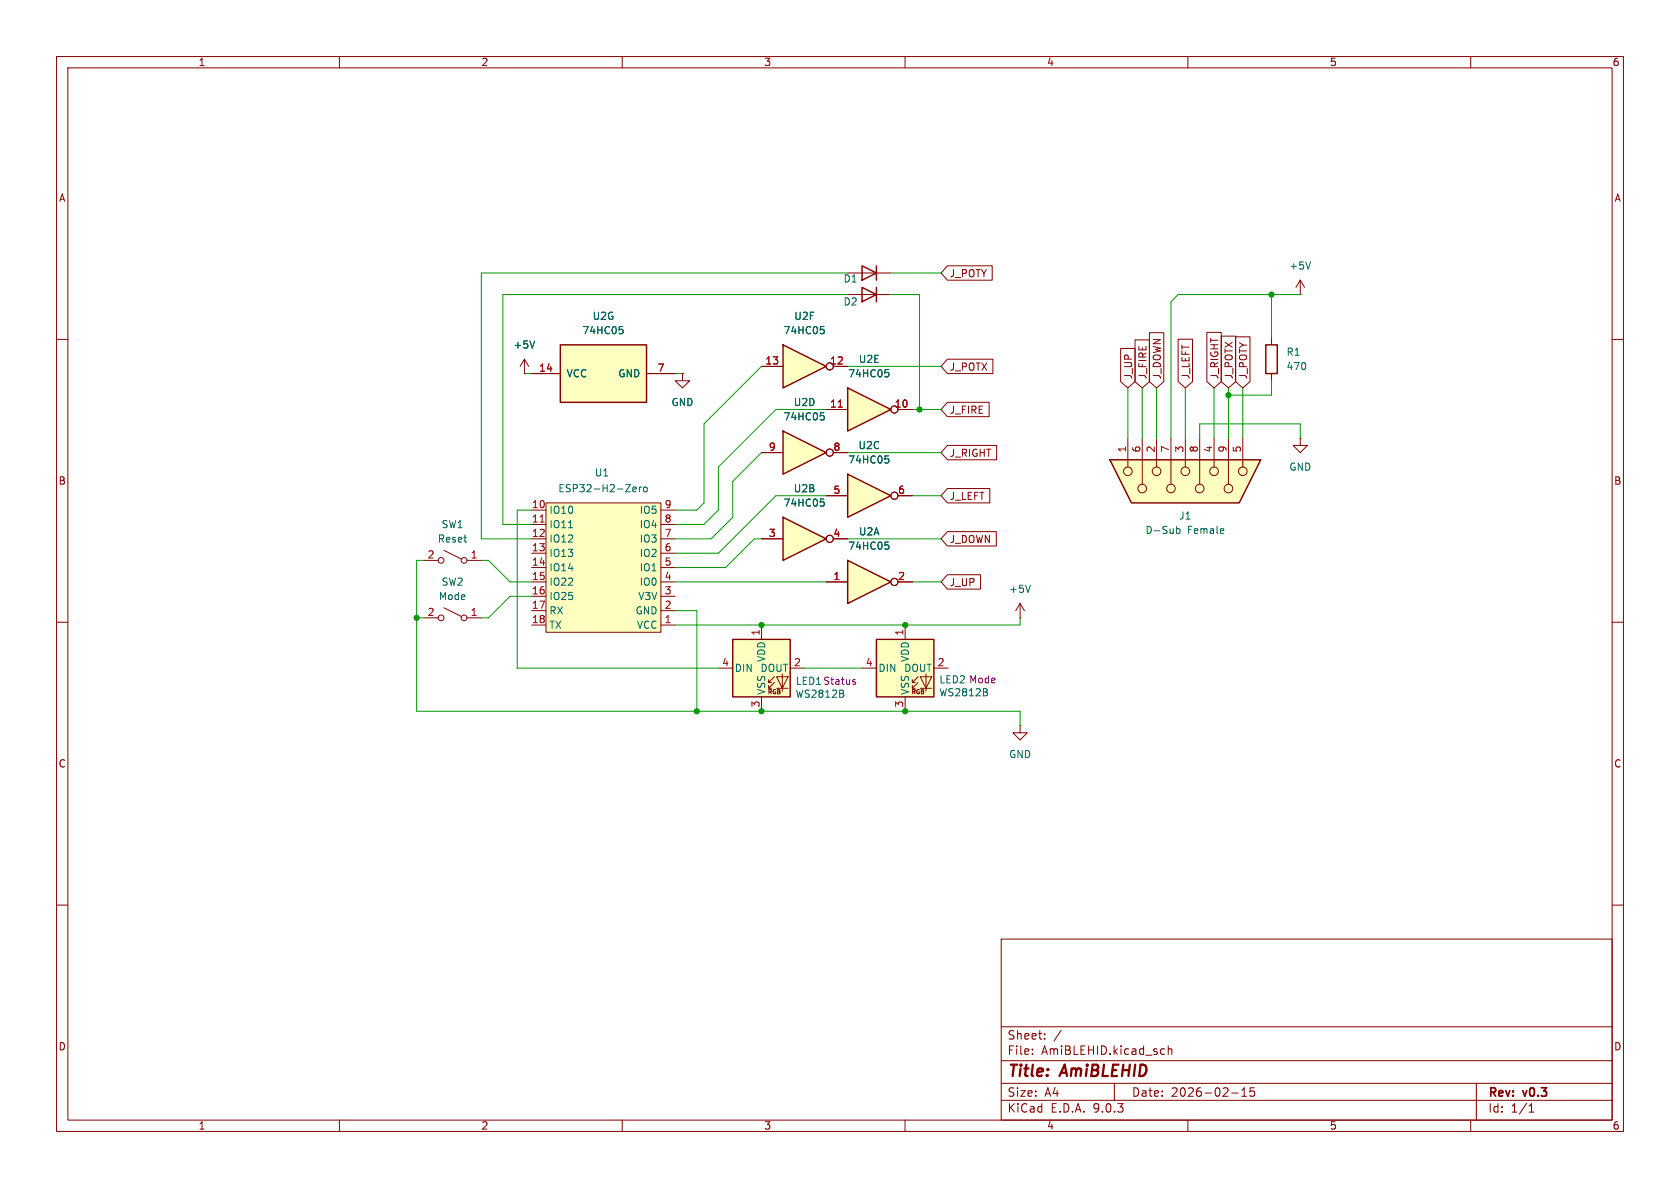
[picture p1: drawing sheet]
<svg xmlns="http://www.w3.org/2000/svg" width="297mm" height="210mm" viewBox="0 0 297 210" stroke-linecap="round" stroke-linejoin="round" font-family="sans-serif">
<g fill="none" stroke="#840000" stroke-width=".18">
<path d="M10 10h277v190h-277zM12 12h273v186h-273zM60 10v2M110 10v2M160 10v2M210 10v2M260 10v2M229.9 52.1h.1M229.9 49.5l-.8 1.3M229.9 49.5l.7 1.3M229.9 49.5v2.6M10 60h2"/>
<path d="M285 60h2M10 110h2M285 110h2M10 160h2M177 166h108v32h-108zM285 160h2M60 198v2M110 198v2M160 198v2M177 194.5h108M177 191.5h108M177 187.5h108"/>
<path d="M177 181.5h108M182.5 186.3v.1M182.5 185.5v.1M184.7 183.6v.1M184.7 182.8v.1M187.6 182.1l-1.3 2M197 191.5v3M205.5 185.4l.4 .1M205.9 186.3l-.4 .1M206.5 185.5l.2-.1 .4 .1 .1 .9M206.5 184.9v1.5M210 198v2"/>
<path d="M217.7 193.2h1.2M219.5 193.8h.9M219.5 192.7l.5-.4v1.5M221.7 192.3h-.7v.7l.2-.1h.5l.1 .3-.1 .5-.2 .1-.5-.1M260 198v2M261 191.5v6.5M270.3 196.6h.9M270.3 195.5l.4-.4v1.5"/>
</g>
<path d="M231.7 46.3l-.4 1.3" fill="none" stroke="#006464" stroke-width=".18"/>
<path d="M138.4 76.2l7.6 3.8-7.6 3.8z" fill="#ffffc2"/>
<path d="M138.4 76.2l7.6 3.8-7.6 3.8z" fill="none" stroke="#840000" stroke-width=".25"/>
<g fill="none" stroke="#840000" stroke-width=".18">
<path d="M134.6 80h3.8M147.3 80h2.6"/>
<circle cx="146.7" cy="80" r=".63"/>
</g>
<path d="M145.1 73h.6M145.2 73.5h.3l.2 .2-.1 .5h-.4" fill="none" stroke="#006464" stroke-width=".18"/>
<path d="M196.2 81.3h26.7l-3.8 7.6h-19.1z" fill="#ffffc2"/>
<path d="M196.2 81.3h26.7l-3.8 7.6h-19.1z" fill="none" stroke="#840000" stroke-width=".25"/>
<g fill="none" stroke="#840000" stroke-width=".18">
<path d="M199.4 77.5v5.1M201.9 77.5v8.1M204.5 77.5v5.1M207 77.5v8.1M209.5 77.5v5.1M212.1 77.5v8.1M214.6 77.5v5.1M217.2 77.5v8.1M219.7 77.5v5.1"/>
<circle cx="199.4" cy="83.3" r=".76"/>
<circle cx="201.9" cy="86.4" r=".76"/>
<circle cx="204.5" cy="83.3" r=".76"/>
<circle cx="207" cy="86.4" r=".76"/>
<circle cx="209.5" cy="83.3" r=".76"/>
<circle cx="212.1" cy="86.4" r=".76"/>
<circle cx="214.6" cy="83.3" r=".76"/>
<circle cx="217.2" cy="86.4" r=".76"/>
<circle cx="219.7" cy="83.3" r=".76"/>
</g>
<path d="M208 93v1.3M208 93.5h.4l.2 .2-.1 .5h-.5" fill="none" stroke="#006464" stroke-width=".18"/>
<path d="M149.9 68.6l7.6 3.8-7.6 3.8z" fill="#ffffc2"/>
<path d="M149.9 68.6l7.6 3.8-7.6 3.8z" fill="none" stroke="#840000" stroke-width=".25"/>
<g fill="none" stroke="#840000" stroke-width=".18">
<path d="M120.6 66v1.3h1.3l-1.3 1.3-1.2-1.3h1.2M120.6 66h.1M146 72.4h3.9M158.7 72.4h2.6"/>
<circle cx="158.1" cy="72.4" r=".63"/>
</g>
<path d="M148.2 72h.7" fill="none" stroke="#a90000" stroke-width=".18"/>
<path d="M156.5 65.3h.6M156.6 65.8h.3l.2 .3-.1 .5h-.4" fill="none" stroke="#006464" stroke-width=".18"/>
<path d="M138.4 61l7.6 3.8-7.6 3.8z" fill="#ffffc2"/>
<path d="M138.4 61l7.6 3.8-7.6 3.8z" fill="none" stroke="#840000" stroke-width=".25"/>
<g fill="none" stroke="#840000" stroke-width=".18">
<path d="M134.6 64.8h3.8M147.3 64.8h2.6"/>
<circle cx="146.7" cy="64.8" r=".63"/>
</g>
<path d="M145.1 57.7h.6M145.2 58.2h.3l.2 .3-.1 .4-.4 .1" fill="none" stroke="#006464" stroke-width=".18"/>
<path d="M99.1 61h15.2v10.1h-15.2z" fill="#ffffc2"/>
<path d="M152.4 47l2.5 1.3-2.5 1.2zM154.9 47v2.5M99.1 61h15.2v10.1h-15.2z" fill="none" stroke="#840000" stroke-width=".25"/>
<path d="M149.9 48.3h7.6M92.7 66h.1M92.7 63.5l-.8 1.3M92.7 63.5l.8 1.3M92.7 63.5v2.5M94 66h5.1M114.3 66h5.1M229.9 77.5v1.2h1.2l-1.2 1.3-1.3-1.3h1.3M229.9 77.5h.1" fill="none" stroke="#840000" stroke-width=".18"/>
<path d="M109.5 57.7h.6M109.6 58.2h.3l.3 .3-.2 .4-.4 .1M94.5 60.3l-.4 1.2" fill="none" stroke="#006464" stroke-width=".18"/>
<path d="M96.5 88.9h20.3v22.9h-20.3z" fill="#ffffc2"/>
<g fill="none" stroke="#840000" stroke-width=".18">
<path d="M94 97.8h2.5M94 95.3h2.5M94 92.7h2.5M94 90.2h2.5M96.5 88.9h20.3v22.9h-20.3zM116.8 97.8h2.6M116.8 95.3h2.6M116.8 92.7h2.6M116.8 90.2h2.6M94 110.5h2.5M94 108h2.5M94 105.4h2.5"/>
<path d="M94 102.9h2.5M94 100.3h2.5M116.8 110.5h2.6M116.8 108h2.6M116.8 105.4h2.6M116.8 102.9h2.6M116.8 100.3h2.6"/>
</g>
<path d="M100.5 93.3h.7M111.9 86.5l.6-.1-.1-.2-.3-.1-.2 .2v.6h.5M113 86.1v.8M113.4 86.1l-.4 .2M113.9 86.2l.3-.1 .2 .2v.4l-.2 .2h-.3l-.1-.2z" fill="none" stroke="#006464" stroke-width=".18"/>
<path d="M95.5 92.3h.7" fill="none" stroke="#a90000" stroke-width=".18"/>
<path d="M154.9 113h10.2v10.2h-10.2z" fill="#ffffc2"/>
<g fill="none" stroke="#840000" stroke-width=".18">
<path d="M149.9 52.1h7.6M74.9 99.1h2.6M78.5 97.3l3 1.5M82.5 99.1h2.6M74.9 109.2h2.6M78.5 107.4l3 1.6M82.5 109.2h2.6M152.4 118.1h2.5M160 110.5v2.5M162.3 119.6l-1 1.1v-.6M162.7 119.6h2l-1 2.1zM163.7 119.1v3.1"/>
<path d="M165.1 118.1h2.5M160 123.2v2.5M161.3 120.7h.5M161.3 121.7h.5M162.3 120.7l-1 1v-.5M162.7 121.7h2"/>
<circle cx="78" cy="99.1" r=".51"/>
<circle cx="82" cy="99.1" r=".51"/>
<circle cx="78" cy="109.2" r=".51"/>
<circle cx="82" cy="109.2" r=".51"/>
</g>
<path d="M152.4 50.8l2.5 1.3-2.5 1.2zM154.9 50.8v2.5M154.9 113h10.2v10.2h-10.2z" fill="none" stroke="#840000" stroke-width=".25"/>
<path d="M174.5 122.4l.1 .2-.1 .3M174.5 121.9v.3" fill="none" stroke="#006464" stroke-width=".18"/>
<path d="M129.5 113h10.2v10.2h-10.2z" fill="#ffffc2"/>
<g fill="none" stroke="#840000" stroke-width=".18">
<path d="M224.8 59.7v1.3M224.8 66v1.3M127 118.1h2.5M134.6 110.5v2.5M136.9 119.6l-1 1.1v-.6M137.3 119.6h2l-1 2.1zM138.3 119.1v3.1M139.7 118.1h2.5M180.3 109.2h.1M180.3 106.7l-.7 1.3M180.3 106.7l.8 1.3M180.3 106.7v2.5"/>
<path d="M134.6 123.2v2.5M135.9 120.7h.5M135.9 121.7h.5M136.9 120.7l-1 1v-.5M137.3 121.7h2M180.3 128.3v1.2h1.3l-1.3 1.3-1.2-1.3h1.2M180.3 128.3h.1"/>
</g>
<path d="M223.8 61h2v5h-2zM129.5 113h10.2v10.2h-10.2z" fill="none" stroke="#840000" stroke-width=".25"/>
<path d="M182.2 103.4l-.5 1.3M149.1 122.7l.1 .1-.1 .4M149.1 122.1v.4" fill="none" stroke="#006464" stroke-width=".18"/>
<path d="M150.9 120.6h.3l.1 .2-.2 .2h-.2M150.9 120.1l.3 .1" fill="none" stroke="#840084" stroke-width=".18"/>
<path d="M149.9 83.8l7.6 3.8-7.6 3.8z" fill="#ffffc2"/>
<path d="M149.9 83.8l7.6 3.8-7.6 3.8z" fill="none" stroke="#840000" stroke-width=".25"/>
<g fill="none" stroke="#840000" stroke-width=".18">
<path d="M146 87.6h3.9M158.7 87.6h2.6"/>
<circle cx="158.1" cy="87.6" r=".63"/>
</g>
<path d="M156.5 80.6h.6M156.6 81.1h.3l.2 .2-.1 .5-.4 .1" fill="none" stroke="#006464" stroke-width=".18"/>
<path d="M149.9 99.1l7.6 3.8-7.6 3.8z" fill="#ffffc2"/>
<path d="M149.9 99.1l7.6 3.8-7.6 3.8z" fill="none" stroke="#840000" stroke-width=".25"/>
<g fill="none" stroke="#840000" stroke-width=".18">
<path d="M146 102.9h3.9M158.7 102.9h2.6"/>
<circle cx="158.1" cy="102.9" r=".63"/>
</g>
<path d="M156.5 95.8h.6M156.6 96.3h.3l.2 .3-.1 .4-.4 .1" fill="none" stroke="#006464" stroke-width=".18"/>
<path d="M138.4 91.4l7.6 3.9-7.6 3.8z" fill="#ffffc2"/>
<path d="M138.4 91.4l7.6 3.9-7.6 3.8z" fill="none" stroke="#840000" stroke-width=".25"/>
<g fill="none" stroke="#840000" stroke-width=".18">
<path d="M167.5 47h7.9v2.5h-7.9l-1.1-1.2zM203.2 58.8h2.5v8.7l-1.2 1.1-1.3-1.1zM208.3 60h2.5v7.5l-1.3 1.1-1.2-1.1zM213.4 58.8h2.5v8.7l-1.3 1.1-1.2-1.1zM215.9 59.4h2.5v8.1l-1.2 1.1-1.3-1.1zM218.4 59.5h2.6v8l-1.3 1.1-1.3-1.1zM92.7 66h.1M94 66h5.1M114.3 66h5.1M120.6 66h.1M134.6 64.8h3.8M146 72.4h3.9"/>
<path d="M147.3 64.8h2.6M158.7 72.4h2.6M167.5 71.1h7.4v2.6h-7.4l-1.1-1.3zM167.5 63.5h8v2.5h-8l-1.1-1.2zM167.5 78.7h8.7v2.6h-8.7l-1.1-1.3zM198.1 61.6h2.6v5.9l-1.3 1.1-1.3-1.1zM200.7 60.1h2.5v7.4l-1.3 1.1-1.2-1.1zM134.6 95.3h3.8M134.6 80h3.8M146 87.6h3.9M147.3 95.3h2.6M147.3 80h2.6"/>
<path d="M158.7 87.6h2.6M167.5 86.4h7.5v2.5h-7.5l-1.1-1.3zM167.5 94h8.6v2.5h-8.6l-1.1-1.2zM146 102.9h3.9M158.7 102.9h2.6M167.5 101.6h5.9v2.5h-5.9l-1.1-1.2z"/>
<circle cx="146.7" cy="64.8" r=".63"/>
<circle cx="158.1" cy="72.4" r=".63"/>
<circle cx="146.7" cy="80" r=".63"/>
<circle cx="146.7" cy="95.2" r=".63"/>
<circle cx="158.1" cy="87.6" r=".63"/>
<circle cx="158.1" cy="102.9" r=".63"/>
</g>
<g fill="none" stroke="#006464" stroke-width=".18">
<path d="M109.5 57.7h.6M109.6 58.2h.3l.3 .3-.2 .4-.4 .1M145.1 57.7h.6M145.2 58.2h.3l.2 .3-.1 .4-.4 .1M94.5 60.3l-.4 1.2M145.1 73h.6M145.2 73.5h.3l.2 .2-.1 .5h-.4M156.5 65.3h.6M156.6 65.8h.3l.2 .3-.1 .5h-.4M145.1 88.2h.6M145.2 88.7h.3l.2 .2-.1 .5-.4 .1M156.5 80.6h.6"/>
<path d="M156.5 95.8h.6M156.6 81.1h.3l.2 .2-.1 .5-.4 .1M156.6 96.3h.3l.2 .3-.1 .4-.4 .1"/>
</g>
<g fill="none" stroke="#009600" stroke-width=".18">
<path d="M149.9 48.3h-64.8v47h8.9M149.9 52.1h-61v40.6h5.1M157.5 52.1h5.1v20.3M157.5 48.3h8.9M224.8 52.1v7.6M229.9 52.1h-21.6l-1.3 1.2v24.2M92.7 66h1.3M119.4 66h1.2M134.6 64.8l-10.1 10.1v14l-1.3 1.3h-3.8M146 72.4h-8.8l-10.2 10.2v7.6l-2.5 2.5h-5.1M149.9 64.8h16.5M161.3 72.4h5.1"/>
<path d="M199.4 68.6v8.9M201.9 68.6v8.9M204.5 68.6v8.9M209.5 68.6v8.9M212.1 77.5v-2.6h17.8v2.6M214.6 68.6v8.9M217.2 68.6v8.9M219.7 68.6v8.9M224.8 67.3v2.6h-7.6M74.9 99.1h-1.2v26.6h106.6v2.6M85.1 99.1h1.3l3.8 3.8h3.8M94 90.2h-2.6v27.9h35.6"/>
<path d="M134.6 80l-5.1 5.1v6.3l-3.8 3.9h-6.3M134.6 95.3h-1.3l-5 5h-8.9M146 87.6h-8.8l-10.2 10.2h-7.6M149.9 80h16.5M149.9 95.3h16.5M161.3 87.6h5.1M73.7 109.2h1.2M94 105.4h-3.8l-3.8 3.8h-1.3M119.4 102.9h26.6M119.4 108h3.8v17.7M142.2 118.1h10.2M161.3 102.9h5.1"/>
<path d="M180.3 109.2v1.3h-60.9"/>
</g>
<path d="M148.2 72h.7" fill="none" stroke="#a90000" stroke-width=".18"/>
<g fill="#009600" stroke="#009600" stroke-width=".18">
<circle cx="224.8" cy="52.1" r=".46"/>
<circle cx="217.2" cy="69.9" r=".46"/>
<circle cx="162.6" cy="72.4" r=".46"/>
<circle cx="123.2" cy="125.7" r=".46"/>
<circle cx="73.7" cy="109.2" r=".46"/>
<circle cx="134.6" cy="110.5" r=".46"/>
<circle cx="134.6" cy="125.7" r=".46"/>
<circle cx="160" cy="125.7" r=".46"/>
<circle cx="160" cy="110.5" r=".46"/>
</g>
<g font-size="2.8" fill="#840000">
<text x="178" y="190.9">Title:</text>
<text x="187.7" y="190.9">AmiBLEHID</text>
</g>
<g font-size="2.1" fill="#840000">
<text x="178" y="184">Sheet:</text>
<text x="178" y="186.7">File:</text>
<text x="184.1" y="186.7">AmiBLEHID.kicad_sch</text>
<text x="178" y="196.9">KiCad</text>
<text x="178" y="194.1">Size:</text>
<text x="184.7" y="194.1">A4</text>
<text x="185.7" y="196.9">E.D.A.</text>
<text x="193.3" y="196.9">9.0.3</text>
<text x="200" y="194.1">Date:</text>
<text x="207" y="194.1">2026-02-15</text>
<text x="263" y="194.3">Rev:</text>
<text x="263" y="196.9">Id:</text>
<text x="267.1" y="196.9">1/1</text>
<text x="269.4" y="194.3">v0.3</text>
</g>
<g font-size="1.8" fill="#840000">
<text x="35" y="11.9">1</text>
<text x="85" y="11.9">2</text>
<text x="135" y="11.9">3</text>
<text x="185" y="11.9">4</text>
<text x="235" y="11.9">5</text>
<text x="285" y="11.9">6</text>
<text x="10.3" y="35.9">A</text>
<text x="285.3" y="35.9">A</text>
<text x="167.8" y="49.2">J_POTY</text>
<text x="167.8" y="65.7">J_POTX</text>
<text x="200.3" y="67.2" transform="rotate(-90 200.3 67.2)">J_UP</text>
<text x="202.9" y="67.2" transform="rotate(-90 202.9 67.2)">J_FIRE</text>
<text x="205.4" y="67.2" transform="rotate(-90 205.4 67.2)">J_DOWN</text>
<text x="210.5" y="67.2" transform="rotate(-90 210.5 67.2)">J_LEFT</text>
<text x="215.6" y="67.2" transform="rotate(-90 215.6 67.2)">J_RIGHT</text>
<text x="218.1" y="67.2" transform="rotate(-90 218.1 67.2)">J_POTX</text>
<text x="220.7" y="67.2" transform="rotate(-90 220.7 67.2)">J_POTY</text>
<text x="167.8" y="73.3">J_FIRE</text>
<text x="167.8" y="81">J_RIGHT</text>
<text x="10.3" y="85.9">B</text>
<text x="167.8" y="88.6">J_LEFT</text>
<text x="285.3" y="85.9">B</text>
<text x="167.8" y="96.2">J_DOWN</text>
<text x="167.8" y="103.8">J_UP</text>
<text x="10.3" y="135.9">C</text>
<text x="285.3" y="135.9">C</text>
<text x="10.3" y="185.9">D</text>
<text x="285.3" y="185.9">D</text>
<text x="35" y="199.9">1</text>
<text x="85" y="199.9">2</text>
<text x="135" y="199.9">3</text>
<text x="185" y="199.9">4</text>
<text x="235" y="199.9">5</text>
<text x="285" y="199.9">6</text>
</g>
<g font-size="1.8" fill="#006464">
<text x="227.8" y="47.9">+5V</text>
<text x="149" y="50.1">D1</text>
<text x="102.9" y="59.3">74HC05</text>
<text x="104.7" y="56.7">U2G</text>
<text x="138.4" y="59.3">74HC05</text>
<text x="140.3" y="56.7">U2F</text>
<text x="149" y="54.2">D2</text>
<text x="90.7" y="61.8">+5V</text>
<text x="151.7" y="64.4">U2E</text>
<text x="227.3" y="63.1">R1</text>
<text x="227.3" y="65.6">470</text>
<text x="100.1" y="66.9">VCC</text>
<text x="109.2" y="66.9">GND</text>
<text x="118.6" y="72">GND</text>
<text x="140.2" y="72">U2D</text>
<text x="149.8" y="66.9">74HC05</text>
<text x="138.4" y="74.5">74HC05</text>
<text x="149.8" y="82.1">74HC05</text>
<text x="151.7" y="79.6">U2C</text>
<text x="227.8" y="83.4">GND</text>
<text x="98.6" y="87.2">ESP32-H2-Zero</text>
<text x="105.1" y="84.4">U1</text>
<text x="138.4" y="89.8">74HC05</text>
<text x="140.2" y="87.2">U2B</text>
<text x="78" y="93.6">SW1</text>
<text x="97" y="93.6">IO11</text>
<text x="97" y="91">IO10</text>
<text x="113" y="93.6">IO4</text>
<text x="113" y="91">IO5</text>
<text x="151.8" y="94.8">U2A</text>
<text x="202.4" y="94.6">D-Sub</text>
<text x="208.4" y="92">J1</text>
<text x="209.9" y="94.6">Female</text>
<text x="77.3" y="96.1">Reset</text>
<text x="97" y="101.2">IO14</text>
<text x="97" y="98.7">IO13</text>
<text x="97" y="96.1">IO12</text>
<text x="113" y="101.2">IO1</text>
<text x="113" y="98.7">IO2</text>
<text x="113" y="96.1">IO3</text>
<text x="149.8" y="97.4">74HC05</text>
<text x="77.5" y="106.3">Mode</text>
<text x="78" y="103.7">SW2</text>
<text x="97" y="106.3">IO25</text>
<text x="97" y="103.7">IO22</text>
<text x="112.7" y="106.3">V3V</text>
<text x="113" y="103.7">IO0</text>
<text x="178.3" y="105">+5V</text>
<text x="97" y="111.4">TX</text>
<text x="97" y="108.8">RX</text>
<text x="112.3" y="108.8">GND</text>
<text x="112.5" y="111.4">VCC</text>
<text x="129.8" y="119">DIN</text>
<text x="134.3" y="119">DOUT</text>
<text x="135.5" y="117.1" transform="rotate(-90 135.5 117.1)">VDD</text>
<text x="155.2" y="119">DIN</text>
<text x="159.7" y="119">DOUT</text>
<text x="160.9" y="117.1" transform="rotate(-90 160.9 117.1)">VDD</text>
<text x="135.5" y="122.9" transform="rotate(-90 135.5 122.9)">VSS</text>
<text x="140.5" y="123.5">WS2812B</text>
<text x="160.9" y="122.9" transform="rotate(-90 160.9 122.9)">VSS</text>
<text x="165.9" y="123.3">WS2812B</text>
<text x="178.3" y="134.2">GND</text>
</g>
<g font-size="1.8" fill="#a90000">
<text x="95.2" y="65.8">14</text>
<text x="116.1" y="65.8">7</text>
<text x="135.2" y="64.5">13</text>
<text x="146.6" y="64.5">12</text>
<text x="146.6" y="72.1">11</text>
<text x="158.1" y="72.1">10</text>
<text x="135.8" y="79.8">9</text>
<text x="147.2" y="79.8">8</text>
<text x="199.1" y="80.1" transform="rotate(-90 199.1 80.1)">1</text>
<text x="201.7" y="80.1" transform="rotate(-90 201.7 80.1)">6</text>
<text x="204.2" y="80.1" transform="rotate(-90 204.2 80.1)">2</text>
<text x="206.8" y="80.1" transform="rotate(-90 206.8 80.1)">7</text>
<text x="209.3" y="80.1" transform="rotate(-90 209.3 80.1)">3</text>
<text x="211.8" y="80.1" transform="rotate(-90 211.8 80.1)">8</text>
<text x="214.4" y="80.1" transform="rotate(-90 214.4 80.1)">4</text>
<text x="216.9" y="80.1" transform="rotate(-90 216.9 80.1)">9</text>
<text x="219.5" y="80.1" transform="rotate(-90 219.5 80.1)">5</text>
<text x="93.9" y="89.9">10</text>
<text x="117.4" y="89.9">9</text>
<text x="147.2" y="87.4">5</text>
<text x="158.7" y="87.4">6</text>
<text x="93.9" y="95">12</text>
<text x="93.9" y="92.5">11</text>
<text x="117.4" y="95">7</text>
<text x="117.4" y="92.5">8</text>
<text x="135.8" y="95">3</text>
<text x="147.2" y="95">4</text>
<text x="75.5" y="98.8">2</text>
<text x="83.1" y="98.8">1</text>
<text x="93.9" y="100.1">14</text>
<text x="93.9" y="97.5">13</text>
<text x="117.4" y="100.1">5</text>
<text x="117.4" y="97.5">6</text>
<text x="93.9" y="107.7">17</text>
<text x="93.9" y="105.2">16</text>
<text x="93.9" y="102.6">15</text>
<text x="117.4" y="107.7">2</text>
<text x="117.4" y="105.2">3</text>
<text x="117.4" y="102.6">4</text>
<text x="147.2" y="102.6">1</text>
<text x="158.7" y="102.6">2</text>
<text x="75.5" y="109">2</text>
<text x="83.1" y="109">1</text>
<text x="93.9" y="110.2">18</text>
<text x="117.4" y="110.2">1</text>
<text x="134.4" y="112.5" transform="rotate(-90 134.4 112.5)">1</text>
<text x="159.8" y="112.5" transform="rotate(-90 159.8 112.5)">1</text>
<text x="127.6" y="117.9">4</text>
<text x="140.3" y="117.9">2</text>
<text x="153" y="117.9">4</text>
<text x="165.7" y="117.9">2</text>
<text x="134.4" y="125.2" transform="rotate(-90 134.4 125.2)">3</text>
<text x="159.8" y="125.2" transform="rotate(-90 159.8 125.2)">3</text>
</g>
<g font-size="1.8" fill="#840084">
<text x="140.6" y="121.3">LED1 Status</text>
<text x="166" y="121">LED2 Mode</text>
</g>
<g font-size="1.1" fill="#840000">
<text x="135.6" y="122.9">RGB</text>
<text x="161" y="122.9">RGB</text>
</g>
</svg>
